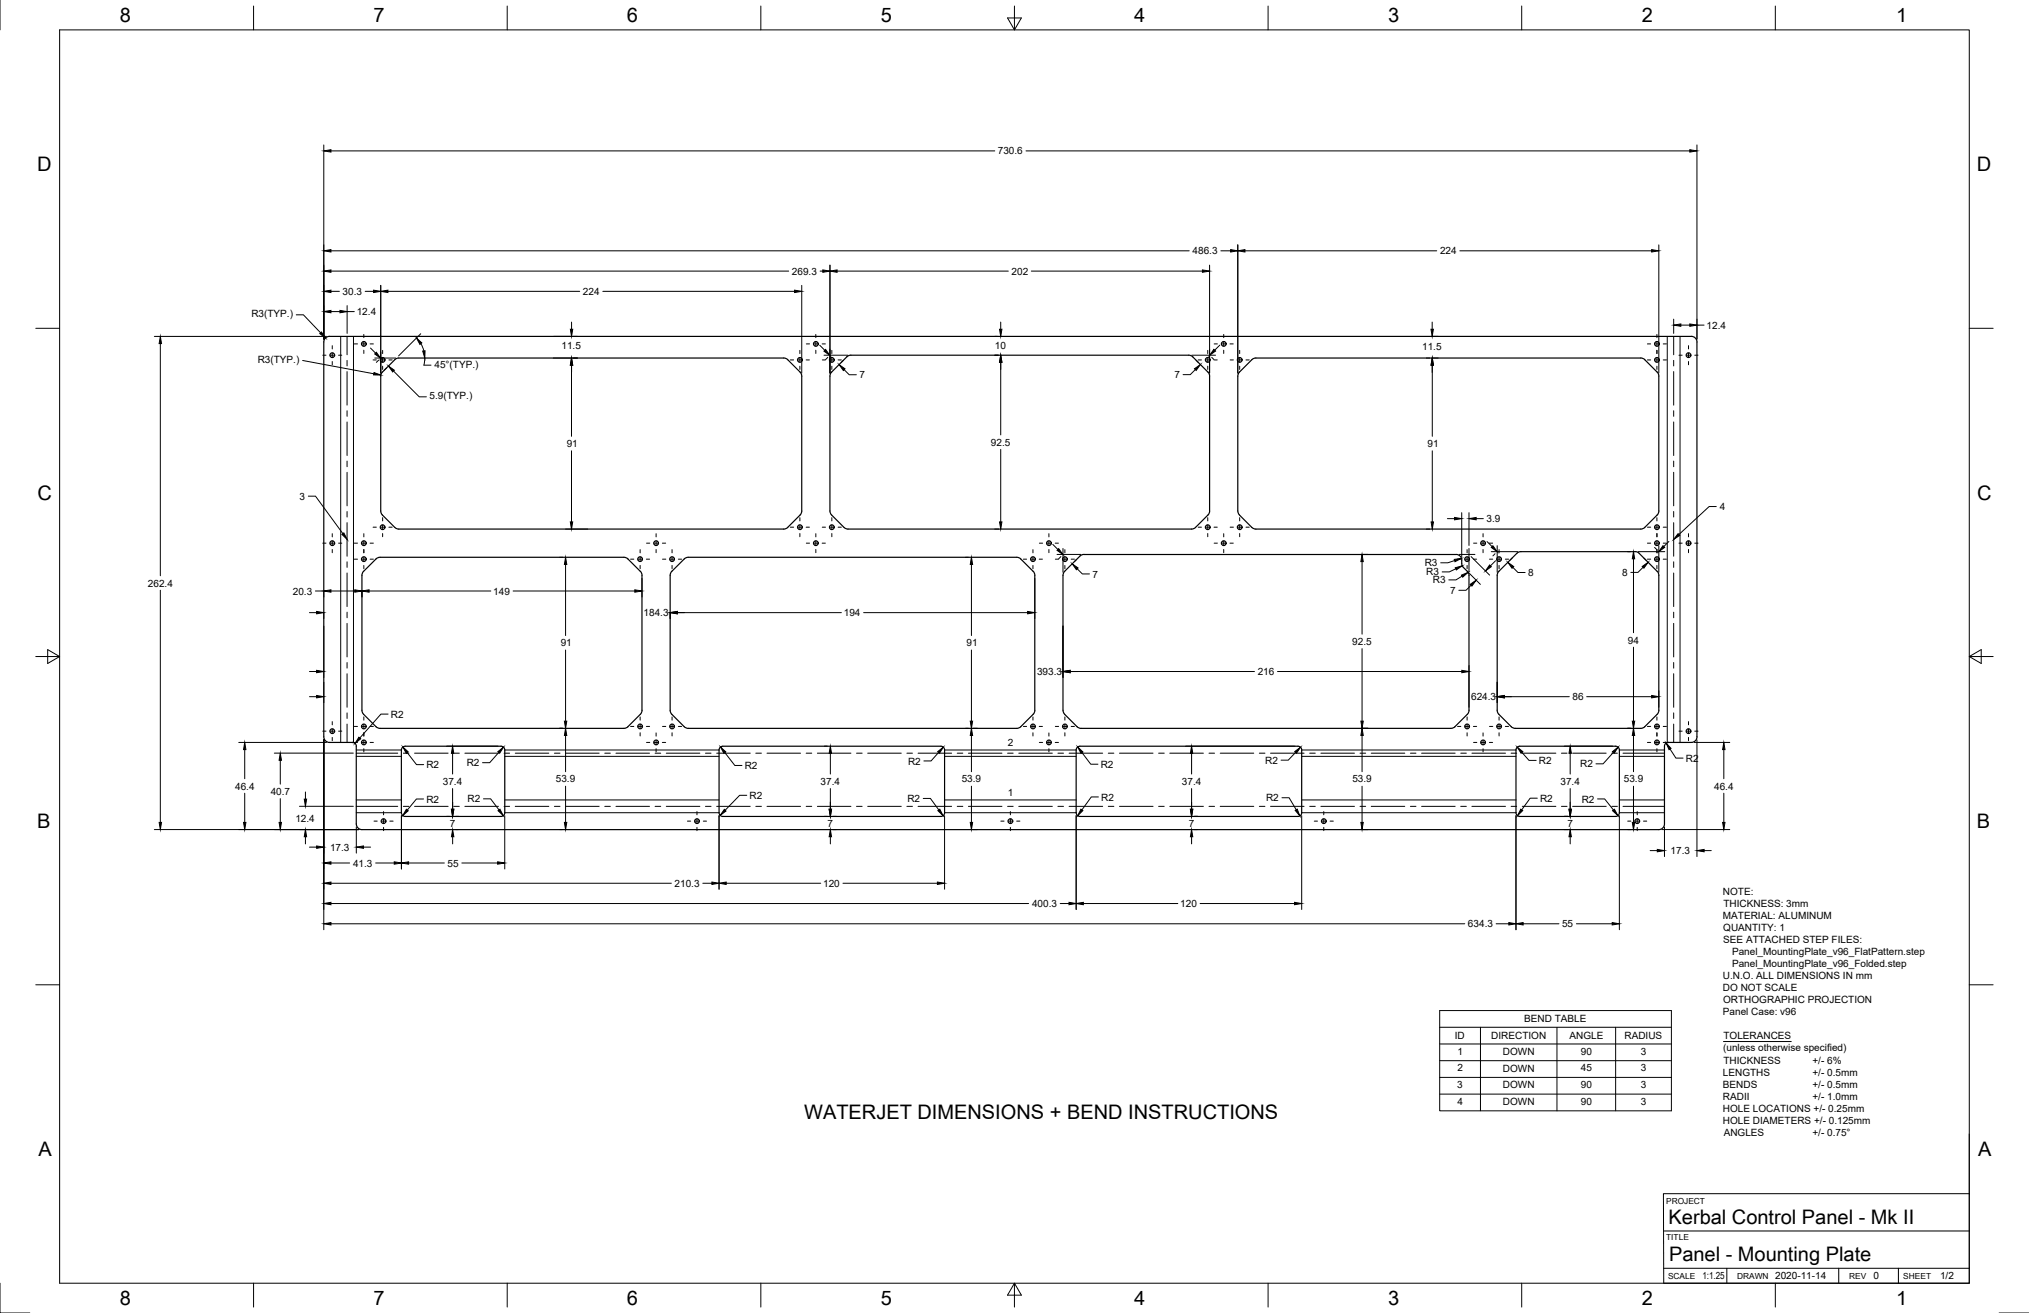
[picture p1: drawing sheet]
<svg xmlns="http://www.w3.org/2000/svg" width="864mm" height="559mm" viewBox="0 0 864 559" stroke-linecap="round" stroke-linejoin="round" font-family="sans-serif">
<!-- layer: Visible -->
<g fill="none" stroke="#000" stroke-width=".51">
<path d="M140.2 143.2h579.7M140.2 143.2l-1 .2-.9 .7-.5 1.5v168l.5 1.5 1.4 .8 10.8 .1h-.6M168 153.1l-5.2 5.3-.7 1.3v57.8l.7 1.7 5.9 5.7 1 .3h163.9l1.7-.7 5.2-5.3 .7-1.7v-57.8l-.7-1.3-5.2-5.3M168 153.1l1.7-.7h163.9l1.7 .7M362.1 151.2h143.8M362.1 151.2l-1.4 .4-6.7 6.8-.7 1.7v57.8l.6 1.3 6 5.7 1 .3h146.3l1.4-.5 5.6-5.5 .7-1.7M506 151.2l1.7 .7 6.7 6.7 .5 1.5M532.8 153.1l-5.2 5.3-.8 1.7 .1 57.8 .7 1.3 5.2 5.3M532.8 153.1l1.7-.7h163.9l1.7 .7M700 153.1l5.4 5.3 .6 1.3v57.8l-.6 1.7-5.9 5.7-1.1 .3h-163.9l-1.7-.7M719.9 143.2l1 .2 .9 .6 .5 1.6v168l-.5 1.5-1.4 .8-10.8 .1h.6M514.8 160.1v57.4"/>
<path d="M461.3 236h158.5M461.3 236l-1.4 .4-6.7 6.7-.8 1.8 .1 57.8 .6 1.3 5.9 5.7 1.1 .3h157.5l1.7-.7 5.2-5.3M619.8 236a2.76 2.76 0 0 1 2.4 3.8l.7 1.7M647.3 234.8h48.7l1.7 .7M647.3 234.8l-1.7 .7-7.7 7.6-.7 1.8 .1 57.8 .6 1.3 5.3 5.3 1.7 .7h53.8l1.4-.7 5.5-5.6 .5-1.4-.1-57.8-.6-1.4-7.7-7.6M154.7 243.2l5.3-5.3 1.7-.7h103.9l1.1 .2 5.9 5.7 .6 1.4 .1 57.8-.3 1.1-5.7 5.9-1.7 .7h-103.9l-1-.3-5.9-5.7-.7-1.3v-57.9zM285.9 243.2l5.3-5.3 1.7-.7 140.6 .1 6.3 5.8 .6 1.4-.1 58.5-.6 1-5.2 5.3-1.7 .7-140.6-.1-1-.6-5.3-5.3-.6-1.3-.1-57.9zM622.9 241.5l1.6 1.7M624.6 243.1l.6 1.8 .1 57.4-.7 1.7M150.5 316l.9 .8 .2 .8 .1 33.1 .5 1.5 .8 .6 1.1 .3h551.9l1.5-.5 .7-.9 .2-1v-33.1l.3-.8 .9-.8M170.8 319.2v26.7M170.9 319.2l.6-1.3 1-.3h40.8l.9 .3 .7 1.3-.1 26.7"/>
<path d="M402 319.2v26.7M402.1 319.2l-.3-1-1.3-.6-93.4 .1-.7 .5-.4 1v26.7M170.9 345.9l.3 .9 1.3 .7h40.8l.9-.3 .7-1.3M306 345.9l.4 .9 1.2 .7h92.9l1.3-.7 .3-.9M458 345.9l.4 .9 1.2 .7h92.8l1-.3 .7-1.3M458 345.9v-26.7l.4-1 .7-.5 93.3-.1 1 .3 .7 1.3-.1 26.7M645.2 345.9l.4 .9 1.2 .7h40.9l1.2-.7 .4-.9M645.2 345.9v-26.7l.4-1 1.2-.6h40.9l.9 .3 .7 1.3v26.7"/>
<circle cx="141.4" cy="151.2" r="1.01"/>
<circle cx="154.9" cy="146.4" r="1.01"/>
<circle cx="162.8" cy="153.2" r="1.01"/>
<circle cx="340.5" cy="153.2" r="1.01"/>
<circle cx="347.2" cy="146.4" r="1.01"/>
<circle cx="354" cy="153.2" r="1.01"/>
<circle cx="514" cy="153.2" r="1.01"/>
<circle cx="520.9" cy="146.4" r="1.01"/>
<circle cx="527.7" cy="153.2" r="1.01"/>
<circle cx="705.2" cy="146.4" r="1.01"/>
<circle cx="705.2" cy="153.2" r="1.01"/>
<circle cx="718.7" cy="151.2" r="1.01"/>
<circle cx="141.4" cy="231.2" r="1.01"/>
<circle cx="154.9" cy="238" r="1.01"/>
<circle cx="154.9" cy="231.2" r="1.01"/>
<circle cx="162.8" cy="224.4" r="1.01"/>
<circle cx="272.4" cy="238" r="1.01"/>
<circle cx="279.3" cy="231.2" r="1.01"/>
<circle cx="286.1" cy="238" r="1.01"/>
<circle cx="340.5" cy="224.4" r="1.01"/>
<circle cx="347.2" cy="231.2" r="1.01"/>
<circle cx="354" cy="224.4" r="1.01"/>
<circle cx="439.7" cy="238" r="1.01"/>
<circle cx="446.5" cy="231.2" r="1.01"/>
<circle cx="453.3" cy="238" r="1.01"/>
<circle cx="514" cy="224.4" r="1.01"/>
<circle cx="520.9" cy="231.2" r="1.01"/>
<circle cx="527.7" cy="224.4" r="1.01"/>
<circle cx="624.4" cy="238" r="1.01"/>
<circle cx="631.2" cy="231.2" r="1.01"/>
<circle cx="638.1" cy="238" r="1.01"/>
<circle cx="705.2" cy="224.4" r="1.01"/>
<circle cx="705.2" cy="231.2" r="1.01"/>
<circle cx="705.2" cy="238" r="1.01"/>
<circle cx="718.7" cy="231.2" r="1.01"/>
<circle cx="141.4" cy="311.2" r="1.01"/>
<circle cx="154.9" cy="316" r="1.01"/>
<circle cx="154.9" cy="309.2" r="1.01"/>
<circle cx="272.4" cy="309.2" r="1.01"/>
<circle cx="279.3" cy="316" r="1.01"/>
<circle cx="286.1" cy="309.2" r="1.01"/>
<circle cx="439.7" cy="309.2" r="1.01"/>
<circle cx="446.5" cy="316" r="1.01"/>
<circle cx="453.3" cy="309.2" r="1.01"/>
<circle cx="624.4" cy="309.2" r="1.01"/>
<circle cx="631.2" cy="316" r="1.01"/>
<circle cx="638.1" cy="309.2" r="1.01"/>
<circle cx="705.2" cy="309.2" r="1.01"/>
<circle cx="705.2" cy="316" r="1.01"/>
<circle cx="718.7" cy="311.2" r="1.01"/>
<circle cx="163.2" cy="349.5" r="1.01"/>
<circle cx="296.7" cy="349.5" r="1.01"/>
<circle cx="430.1" cy="349.5" r="1.01"/>
<circle cx="563.4" cy="349.5" r="1.01"/>
<circle cx="696.9" cy="349.5" r="1.01"/>
</g>
<!-- layer: Center Lines -->
<g fill="none" stroke="#000" stroke-width=".43">
<path d="M137.4 151.2h1.3M140.5 151.2h1.8M141.4 147.1v1.4M141.4 150.3v1.8M141.4 153.9v1.3M144.1 151.2h1.4M147.7 143.2v7.8M147.7 153.4v2.3M147.7 158.1v14.3M150.8 146.4h1.4M154 146.4h1.7M154.9 142.3v1.4"/>
<path d="M154.9 145.5v1.8M154.9 149.1v1.3M157.5 146.4h1.4M158.8 153.2h1.4M162 153.2h1.7M162.9 149.1v1.4M162.9 152.3v1.8M162.9 155.9v1.3M165.5 153.2h1.4M336.4 153.2h1.4M339.6 153.2h1.7M340.4 149.1v1.4"/>
<path d="M340.4 152.3v1.8M340.4 155.9v1.3M343.1 153.2h1.4M343.2 146.4h1.4M346.4 146.4h1.7M347.2 142.3v1.4M347.2 145.5v1.8M347.2 149.1v1.3M349.9 146.4h1.4M350 153.2h1.4M353.2 153.2h1.7M354.1 149.1v1.4"/>
<path d="M354.1 152.3v1.8M354.1 155.9v1.3M356.7 153.2h1.4M510 153.2h1.4M513.1 153.2h1.8M514.1 149.1v1.4M514.1 152.3v1.8M514.1 155.9v1.3M516.7 153.2h1.4M516.8 146.4h1.4M520 146.4h1.7M520.8 142.3v1.4"/>
<path d="M520.8 145.5v1.8M520.8 149.1v1.3M523.5 146.4h1.4M523.6 153.2h1.4M526.8 153.2h1.7M527.6 149.1v1.4M527.6 152.3v1.8M527.6 155.9v1.3M530.3 153.2h1.4M701.2 146.4h1.4M701.2 153.2h1.4M704.3 146.4h1.8"/>
<path d="M704.3 153.2h1.8M705.2 142.3v1.4M705.2 145.5v1.8M705.2 149.1v1.4M705.2 152.3v1.8M705.2 155.9v1.3M707.9 146.4h1.4M707.9 153.2h1.4M712.4 143.2v7.8M712.4 153.4v2.3M712.4 158.1v14.3M714.6 151.2h1.4"/>
<path d="M717.8 151.2h1.8M718.7 147.1v1.4M718.7 150.3v1.8M718.7 153.9v1.3M721.3 151.2h1.4M147.7 174.8v2.4M147.7 179.6v14.3M712.4 174.8v2.4M712.4 179.6v14.3M147.7 196.2v2.4M712.4 196.2v2.4M147.7 201v14.3"/>
<path d="M147.7 217.7v2.3M712.4 201v14.3M712.4 217.7v2.3M137.4 231.2h1.3M140.5 231.2h1.8M141.4 227.1v1.4M141.4 230.3v1.8M141.4 233.8v1.4M144.1 231.2h1.4M147.7 222.4v14.3M147.7 239.1v2.4M150.8 231.2h1.4"/>
<path d="M150.8 238h1.4M154 231.2h1.7M154 238h1.7M154.9 227.1v1.4M154.9 230.3v1.8M154.9 233.8v1.5M154.9 237.1v1.8M157.5 231.2h1.4M157.5 238h1.4M158.8 224.4h1.4M162 224.4h1.7M162.9 220.3v1.4"/>
<path d="M162.9 223.5v1.8M162.9 227.1v1.3M165.5 224.4h1.4M268.4 238h1.4M271.5 238h1.8M272.5 233.9v1.4M272.5 237.1v1.8M275.1 238h1.4M275.2 231.2h1.4M278.4 231.2h1.7M279.3 227.1v1.4M279.3 230.3v1.8"/>
<path d="M279.3 233.8v1.4M281.9 231.2h1.4M282 238h1.4M285.2 238h1.7M286 233.9v1.4M286 237.1v1.8M288.7 238h1.4M336.4 224.4h1.4M339.6 224.4h1.7M340.4 220.3v1.4M340.4 223.5v1.8M340.4 227.1v1.3"/>
<path d="M343.1 224.4h1.4M343.2 231.2h1.4M346.4 231.2h1.7M347.2 227.1v1.4M347.2 230.3v1.8M347.2 233.8v1.4M349.9 231.2h1.4M350 224.4h1.4M353.2 224.4h1.7M354.1 220.3v1.4M354.1 223.5v1.8M354.1 227.1v1.3"/>
<path d="M356.7 224.4h1.4M435.6 238h1.4M438.8 238h1.7M439.7 233.9v1.4M439.7 237.1v1.8M442.3 238h1.4M442.4 231.2h1.4M445.6 231.2h1.7M446.4 227.1v1.4M446.4 230.3v1.8M446.4 233.8v1.4M449.1 231.2h1.4"/>
<path d="M449.2 238h1.4M452.4 238h1.7M453.2 233.9v1.4M453.2 237.1v1.8M455.9 238h1.4M510 224.4h1.4M513.1 224.4h1.8M514.1 220.3v1.4M514.1 223.5v1.8M514.1 227.1v1.3M516.7 224.4h1.4M516.8 231.2h1.4"/>
<path d="M520 231.2h1.7M520.8 227.1v1.4M520.8 230.3v1.8M520.8 233.8v1.4M523.5 231.2h1.4M523.6 224.4h1.4M526.8 224.4h1.7M527.6 220.3v1.4M527.6 223.5v1.8M527.6 227.1v1.3M530.3 224.4h1.4M620.4 238h1.4"/>
<path d="M623.5 238h1.8M624.4 233.9v1.4M624.4 237.1v1.8M627.1 238h1.4M627.2 231.2h1.4M630.3 231.2h1.8M631.2 227.1v1.4M631.2 230.3v1.8M631.2 233.8v1.4M633.9 231.2h1.4M634 238h1.4M637.2 238h1.7"/>
<path d="M638 233.9v1.4M638 237.1v1.8M640.7 238h1.4M701.2 224.4h1.4M701.2 231.2h1.4M701.2 238h1.4M704.3 224.4h1.8M704.3 231.2h1.8M704.3 238h1.8M705.2 220.3v1.4M705.2 223.5v1.8M705.2 227.1v1.4"/>
<path d="M705.2 230.3v1.8M705.2 233.8v1.5M705.2 237.1v1.8M707.9 224.4h1.4M707.9 231.2h1.4M707.9 238h1.4M712.4 222.4v14.3M712.4 239.1v2.4M714.6 231.2h1.4M717.8 231.2h1.8M718.7 227.1v1.4M718.7 230.3v1.8"/>
<path d="M718.7 233.8v1.4M721.3 231.2h1.4M147.7 243.9v14.2M154.9 240.6v1.4M272.5 240.6v1.4M286 240.6v1.4M439.7 240.6v1.4M453.2 240.6v1.4M624.4 240.6v1.4M638 240.6v1.4M705.2 240.6v1.4M712.4 243.9v14.2"/>
<path d="M147.7 260.5v2.4M147.7 265.3v14.3M712.4 260.5v2.4M712.4 265.3v14.3M147.7 282v2.4M147.7 286.7v14.3M712.4 282v2.4M712.4 286.7v14.3M137.4 311.2h1.3M140.5 311.2h1.8M141.4 307.1v1.4M141.4 310.3v1.8"/>
<path d="M141.4 313.8v1.4M144.1 311.2h1.4M147.7 303.4v2.4M147.7 308.2v7.8M150.8 309.2h1.4M150.8 316h1.4M154 309.2h1.7M154 316h1.7M154.9 305.1v1.4M154.9 308.3v1.8M154.9 311.8v1.5M154.9 315.1v1.8"/>
<path d="M154.9 318.6v1.4M157.5 309.2h1.4M157.5 316h1.4M268.4 309.2h1.4M271.5 309.2h1.8M272.5 305.1v1.4M272.5 308.3v1.8M272.5 311.8v1.4M275.1 309.2h1.4M275.2 316h1.4M278.4 316h1.7M279.3 311.9v1.4"/>
<path d="M279.3 315.1v1.8M279.3 318.6v1.4M281.9 316h1.4M282 309.2h1.4M285.2 309.2h1.7M286 305.1v1.4M286 308.3v1.8M286 311.8v1.4M288.7 309.2h1.4M435.6 309.2h1.4M438.8 309.2h1.7M439.7 305.1v1.4"/>
<path d="M439.7 308.3v1.8M439.7 311.8v1.4M442.3 309.2h1.4M442.4 316h1.4M445.6 316h1.7M446.4 311.9v1.4M446.4 315.1v1.8M446.4 318.6v1.4M449.1 316h1.4M449.2 309.2h1.4M452.4 309.2h1.7M453.2 305.1v1.4"/>
<path d="M453.2 308.3v1.8M453.2 311.8v1.4M455.9 309.2h1.4M620.4 309.2h1.4M623.5 309.2h1.8M624.4 305.1v1.4M624.4 308.3v1.8M624.4 311.8v1.4M627.1 309.2h1.4M627.2 316h1.4M630.3 316h1.8M631.2 311.9v1.4"/>
<path d="M631.2 315.1v1.8M631.2 318.6v1.4M633.9 316h1.4M634 309.2h1.4M637.2 309.2h1.7M638 305.1v1.4M638 308.3v1.8M638 311.8v1.4M640.7 309.2h1.4M701.2 309.2h1.4M701.2 316h1.4M704.3 309.2h1.8"/>
<path d="M704.3 316h1.8M705.2 305.1v1.4M705.2 308.3v1.8M705.2 311.8v1.5M705.2 315.1v1.8M705.2 318.6v1.4M707.9 309.2h1.4M707.9 316h1.4M712.4 303.4v2.4M712.4 308.2v7.8M714.6 311.2h1.4M717.8 311.2h1.8"/>
<path d="M718.7 307.1v1.4M718.7 310.3v1.8M718.7 313.8v1.4M721.3 311.2h1.4M151.6 320.5h17.7M171.7 320.5h2.4M176.4 320.5h14.3M193.1 320.5h2.4M197.9 320.5h14.3M214.5 320.5h2.4M219.3 320.5h14.3M236 320.5h2.4"/>
<path d="M240.7 320.5h14.3M257.4 320.5h2.4M262.2 320.5h14.3M278.8 320.5h2.4M283.6 320.5h14.3M300.3 320.5h2.3M305 320.5h14.3M321.7 320.5h2.4M326.5 320.5h14.2M343.1 320.5h2.4M347.9 320.5h14.3M364.6 320.5h2.3"/>
<path d="M369.3 320.5h14.3M386 320.5h2.4M390.8 320.5h14.2M407.4 320.5h2.4M412.2 320.5h14.3M428.9 320.5h2.3M433.6 320.5h14.3M450.3 320.5h2.4M455 320.5h14.3M471.7 320.5h2.4M476.5 320.5h14.3M493.1 320.5h2.4"/>
<path d="M497.9 320.5h14.3M514.6 320.5h2.4M519.3 320.5h14.3M536 320.5h2.4M540.8 320.5h14.3M557.4 320.5h2.4M562.2 320.5h14.3M578.9 320.5h2.4M583.6 320.5h14.3M600.3 320.5h2.4M605.1 320.5h14.3M621.7 320.5h2.4"/>
<path d="M626.5 320.5h14.3M643.2 320.5h2.3M647.9 320.5h14.3M664.6 320.5h2.4M669.4 320.5h14.2M686 320.5h2.4M690.8 320.5h17.6M151.6 343.2h17.7M159.2 349.5h1.4M162.4 349.5h1.7M163.3 345.4v1.4M163.3 348.6v1.8"/>
<path d="M163.3 352.1v1.4M165.9 349.5h1.4M171.7 343.2h2.4M176.4 343.2h14.3M193.1 343.2h2.4M197.9 343.2h14.3M214.5 343.2h2.4M219.3 343.2h14.3M236 343.2h2.4M240.7 343.2h14.3M257.4 343.2h2.4M262.2 343.2h14.3"/>
<path d="M278.8 343.2h2.4M283.6 343.2h14.3M292.6 349.5h1.4M295.8 349.5h1.7M296.7 345.4v1.4M296.7 348.6v1.8M296.7 352.1v1.4M299.3 349.5h1.4M300.3 343.2h2.3M305 343.2h14.3M321.7 343.2h2.4M326.5 343.2h14.2"/>
<path d="M343.1 343.2h2.4M347.9 343.2h14.3M364.6 343.2h2.3M369.3 343.2h14.3M386 343.2h2.4M390.8 343.2h14.2M407.4 343.2h2.4M412.2 343.2h14.3M426 349.5h1.4M428.9 343.2h2.3M429.2 349.5h1.7M430 345.4v1.4"/>
<path d="M430 348.6v1.8M430 352.1v1.4M432.7 349.5h1.4M433.6 343.2h14.3M450.3 343.2h2.4M455 343.2h14.3M471.7 343.2h2.4M476.5 343.2h14.3M493.1 343.2h2.4M497.9 343.2h14.3M514.6 343.2h2.4M519.3 343.2h14.3"/>
<path d="M536 343.2h2.4M540.8 343.2h14.3M557.4 343.2h2.4M559.4 349.5h1.4M562.2 343.2h14.3M562.5 349.5h1.8M563.4 345.4v1.4M563.4 348.6v1.8M563.4 352.1v1.4M566.1 349.5h1.4M578.9 343.2h2.4M583.6 343.2h14.3"/>
<path d="M600.3 343.2h2.4M605.1 343.2h14.3M621.7 343.2h2.4M626.5 343.2h14.3M643.2 343.2h2.3M647.9 343.2h14.3M664.6 343.2h2.4M669.4 343.2h14.2M686 343.2h2.4M690.8 343.2h17.6M692.8 349.5h1.4M695.9 349.5h1.8"/>
<path d="M696.8 345.4v1.4M696.8 348.6v1.8M696.8 352.1v1.4M699.5 349.5h1.4"/>
</g>
<!-- layer: Visible Narrow -->
<g fill="none" stroke="#000" stroke-width=".43">
<path d="M145 143.2v172.8M150.5 143.2v172.8M709.6 143.2v172.8M715.1 143.2v172.8M151.6 319.2h19.2M214.8 319.2h91.2M402 319.2h56M554 319.2h91.2M689.3 319.2h19.1M151.6 321.9h19.2M214.8 321.9h91.2M402 321.9h56"/>
<path d="M554 321.9h91.2M689.3 321.9h19.1M151.6 340.4h19.2M151.6 345.9h19.2M214.8 340.4h91.2M214.8 345.9h91.2M402 340.4h56M402 345.9h56M554 340.4h91.2M554 345.9h91.2M689.3 340.4h19.1M689.3 345.9h19.1"/>
</g>
<!-- layer: Border -->
<g fill="none" stroke="#000" stroke-width=".43">
<path d="M0 0v12.7M25.4 12.7h812.8v533.4h-812.8zM107.9 2.6v10.1M215.9 2.6v10.1M323.8 2.6v10.1M428.8 7.6h5.9l-2.9 5.1zM431.8 2.6v10.1M539.7 2.6v10.1M647.7 2.6v10.1M755.6 2.6v10.1M15.2 139.7h10.2M838.2 139.7h10.1"/>
<path d="M15.2 279.4h10.2M20.3 276.5l5.1 2.9-5.1 3zM838.2 279.4l5.1-2.9v5.9zM838.2 279.4h10.1M15.2 419.1h10.2M838.2 419.1h10.1M0 546.1v12.7h12.7M107.9 546.1v10.2M215.9 546.1v10.2M323.8 546.1v10.2M431.8 546.1l2.9 5.1h-5.9zM431.8 546.1v10.2"/>
<path d="M539.7 546.1v10.2M647.7 546.1v10.2M755.6 546.1v10.2M850.9 558.8h12.7"/>
</g>
<!-- layer: Titleblock -->
<path d="M838.2 482.6v63.5h-130.1l-.1-38.1h130.2M708.1 523.9h130.1M708.1 539.8h130.1M735 539.8v6.3M782.6 539.8v6.3M808 539.8v6.3" fill="none" stroke="#000" stroke-width=".43"/>
<!-- layer: Annotations -->
<path d="M733.6 443.3h28.8" fill="none" stroke="#000" stroke-width=".43"/>
<!-- layer: BOM -->
<path d="M145.5 227.4l.8-.6 1.4 2.8zM714.2 227.1l.7 .8-2.5 1.7z" fill="#000" stroke="#000" stroke-width=".43"/>
<path d="M131.2 211.2h3.1l11.6 15.9M730.5 215.6h-3l-12.9 11.9M612.8 430.1h98.6v42.7h-98.6zM612.8 437.2h98.6M630.1 437.2v35.6M662.7 437.2v35.6M687.7 437.2v35.6M612.8 444.3h98.6M612.8 451.4h98.6M612.8 458.5h98.6M612.8 465.6h98.6" fill="none" stroke="#000" stroke-width=".43"/>
<!-- layer: Dimensions -->
<g fill="none" stroke="#000" stroke-width=".43">
<path d="M137.8 61.7v82.6M140.9 64.2h282.5M436.7 64.2h282.5M722.3 61.7v82.6M140.9 115.4h194.8M140.9 106.7h365.3M349.1 115.4h1.1M353.3 112.8v46M356.3 115.4h72.9M439 115.4h72.8M514.8 112.8v46M519.6 106.7h4.2"/>
<path d="M526.8 104.2v54.6M529.9 106.7h81.6M621.3 106.7h81.7M706 104.2v54.6M126.1 134h3l7.4 7.6M140.9 132.6h3.8M140.9 124h3.6M147.7 130.1v11.8M147.7 132.6h3.1M155.4 124h3.6M162.1 121.5v37.3M165.1 124h81.6"/>
<path d="M243.3 137.1v3M256.6 124h81.6M341.2 121.5v37.3M425.9 137.1v3M609.6 137.1v3M712.4 135.8v6.1M715.4 138.4h3.8M722.3 138.4h3M65.7 143.2h73.3M68.2 146.2v98.8M128.8 153.4l30.3 5.7M157.7 148.1l2.2 2.2"/>
<path d="M159.5 152.4h9M161.2 153.3l-1 .9M164.5 156.7l-.9 .9M167.5 157.9l10.9 11h3.1M179.1 142l-9.4 9.5M179.1 146.3l1.3 3M180.4 155.4h3.1M180.8 152.4l-.4 3M235.5 143.2h10.3M235.5 152.4h10.3M243.3 155.4l-.1 30.3M348.9 146.9l2.1 2.2"/>
<path d="M350.7 151.2h10.2M352.3 152.1l-.9 .9M358.9 153.4l-.9 .9M359.3 157.3l2.1 2.2h3.1M423.4 143.2h1.3M423.4 151.2h1.6M425.9 154.2v30.9M507.2 151.2h10.2M508.8 157.3l-2.2 2.1h-3M509.1 153.4l.9 .8M515.7 152.1l1 .9M519.2 146.9l-2.2 2.1"/>
<path d="M607.1 152.4h1.4M609.6 155.4v30.3M609.7 143.2h2.4M609.7 152.4h2.4M243.2 191.9v30.2M425.9 191.3v30.8M609.6 191.9v30.2M622.2 218.2v18.9M625.2 218.2v14M238.2 237.2h1.3M240.7 225.2h9.4M410.9 237.2h1.3"/>
<path d="M423.4 225.2h1.6M448.1 231.7l2.2 2.1M449.9 236h10.2M451.5 236.9l-.9 .9M452.4 233.4v10.2M458.2 238.1l-.9 1M579.4 236h2.9M579.7 239v30.9M607.1 225.2h1.4M616.1 220.7h3M619.1 238.6l-2.9 .9h-3M621 236h6.8"/>
<path d="M625.2 233.4v10.2M626.1 236.9l7.9 7.9M628.3 220.7h3M632.9 230.5l2.2 2.1M634.7 234.8h11.3M636.3 235.7l-.9 .9M636.5 238.7l-2.1 2.1M637.2 232.2v11.4M643.6 237.5l-.9 .9M692.7 234.8h1.3M695.3 237.8v31.5M697.2 234.8h11.4"/>
<path d="M699.7 237.5l.9 .9M704.2 233l.9 .9M706 232.2v11.4M710.3 230.4l-2.1 2.2M68.2 251.2v98.8M134.3 251.5h3.5M137.8 251.7v2.4M140.9 251.5h10.1M154.1 251.7v2.4M157.1 251.5h51.8M218.4 251.5h51.8M240.7 240.2v30.3"/>
<path d="M273.2 246.1v8M413.5 240.2v30.3M440.4 246.1v17.2M458.5 242.1l2.2 2.2h3M619.6 242.1l-2.7 1.3h-3.1M622.3 245.2l-2.6 1.6h-3.1M625.4 244.1l4.7 4.6M626.1 249.1l-2.1 2.1h-3.1M643.9 241.5l2.2 2.1h3M699.3 241.4l-2.1 2.2h-3.1M131.7 260.7h3.1M137.8 260.8v2.5"/>
<path d="M137.8 266.4v21.9M240.7 276.6v30.3M285.2 260.8v2.5M288.3 260.7h69.8M367.6 260.7h69.8M413.5 276.6v30.3M452.4 266.4v21.9M579.7 276.1v30.8M695.3 275.4v31.5M131.7 285.8h3.1M131.7 296.5h3.1M137.8 290.3v8.7"/>
<path d="M455.5 285.8h78.4M543.8 285.8h78.4M625.2 283.3v17.7M637.2 290.3v8.7M640.3 296.5h27.6M675.3 296.5h27.7M706 294v7M101.6 316h37.4M104.2 319v12.4M137.8 314.8v80.9M165.2 303.9h-3.1l-9 10.2M190.1 317.6h21.9"/>
<path d="M238.2 310h1.3M240.7 313v15.4M350.9 317.6h1.2M410.9 310h1.3M413.5 313v15.4M414.1 310h1.9M504.6 317.6h46.6M579.4 310h2.9M579.7 313v15.4M665.8 317.6h20.6M692.7 310h1.6M695.3 313v15.4"/>
<path d="M710.8 318.8l2.5 3.8h3.1M721.1 316h15.1M722.3 314.8v49.8M733.7 319v12.4M104.2 337.6v12.4M116.8 320.5h33.6M119.3 323.6v10.1M119.3 339.9v10.1M130 337.1v3M173.3 320.3l4 5.1h3M192.6 320.6v8.8M192.6 335.6v8.8"/>
<path d="M205.8 340h3l3.6 4.7M212.3 320.3l-3.9 4.3h-3M240.7 334.6v15.4M308.5 320.3l4.3 5.5h3M317.9 338.5h-3.1l-6.1 6.3M353.4 320.6v8.8M353.4 335.6v8.8M393 339.8h3l3.6 4.9M399.5 320.3l-3.2 3.6h-3.1M413.5 334.6v15.4M460.5 320.3l3.8 4.9h3M467.5 339.2h-3l-4 5.5"/>
<path d="M507.2 320.6v8.8M507.2 335.6v8.8M545.6 339.5h3.1l3 5.1M551.5 320.2l-3.2 3.3h-3M579.7 334.6v15.4M647.8 320.3l3 3.3h3M654.3 339.7h-3l-3.6 5M668.3 320.6v8.8M668.3 335.6v8.8M686.7 320.3l-4.4 4.8h-3M695.3 334.6v15.4M733.7 337.6v12.4"/>
<path d="M65.7 353.1h87.1M127.5 343.2h22.9M130 356.1v3.1M151.7 351.9v11.2M170.9 347.1v22.7M180.3 340h-3.1l-3.8 4.7M190.1 347.5h1.3M192.7 341.4v3M192.7 356.1v3.1M193.9 353.1h1.3M193.9 347.5h1.3M214.8 347.1v22.7"/>
<path d="M238.2 353.1h1.3M306 347.1v31.3M350.9 347.5h1.2M353.4 356.1v3.1M354.6 353.1h1.4M354.6 347.5h1.4M402 347.1v31.3M414.1 353.1h1.9M458 347.1v40M507.2 356.1v3.1M508.3 353.1h1.4M508.3 347.5h1.4"/>
<path d="M554 347.1v40M580.1 353.1h2.2M645.2 347.1v48.6M665.8 353.1h1.5M665.8 347.5h1.5M668.3 356.1v3.1M679.9 340h3.1l3.7 4.7M689.3 347.1v48.6M692.7 353.1h1.6M707.3 353.1h28.9M708.4 351.9v12.7M131.7 360.5h3.1"/>
<path d="M140.9 367.3h7.9M140.9 375.9h144.8M154.7 360.5h3.1M159.9 367.3h7.9M173.9 367.3h15.2M196.6 367.3h15.2M299.1 375.9h3.9M309.1 375.9h40.2M358.8 375.9h40.2M702.4 362h3M725.3 362h3.1M140.9 384.5h296.9"/>
<path d="M140.9 393.1h482.5M451.3 384.5h3.7M461.1 384.5h40.2M510.8 384.5h40.2M636.8 393.1h5.4M648.3 393.1h15.2M671 393.1h15.2"/>
</g>
<g fill="#000" stroke="#000" stroke-width=".43">
<path d="M137.8 64.2l3.1-.5v1zM719.2 63.7l3.1 .5-3.1 .5zM137.8 115.4l3.1-.5v1zM137.8 106.7l3.1-.5v1.1zM350.2 114.9l3.1 .5-3.1 .5zM353.3 115.4l3-.5v1zM511.8 114.9l3 .5-3 .5zM523.8 106.2l3 .5-3 .6zM526.8 106.7l3.1-.5v1.1zM703 106.2l3 .5-3 .6zM137.8 132.6l3.1-.5v1zM137.8 124l3.1-.5v1z"/>
<path d="M144.7 132.1l3 .5-3 .5zM159 123.5l3.1 .5-3.1 .5zM162.1 124l3-.5v1zM338.2 123.5l3 .5-3 .5zM712.4 138.4l3-.5v1zM719.2 137.9l3.1 .5-3.1 .5zM68.2 143.2l.5 3h-1zM136.1 142l.7-.7 1.8 2.5zM159.2 158.6l2.9 1h-3.1zM160.2 149.9l1.8 2.5-2.5-1.8zM165.3 155.8l2.6 1.8-.8 .7zM177.3 143.8l2.2 2.1-.8 .7z"/>
<path d="M179.9 149.4l1-.1-.1 3.1zM243.2 152.4l.6 3h-1.1zM242.8 140.1h1l-.5 3.1zM243.3 152.4l.5 3h-1zM350.7 149.4l.7-.7 1.8 2.5zM357.1 155.2l2.6 1.8-.8 .7zM425.4 140.1h1l-.5 3.1zM425.9 151.2l.5 3h-1zM508.4 157l2.5-1.8-1.8 2.4zM516.7 148.7l.7 .7-2.5 1.8zM609.1 140.1h1l-.5 3.1zM609.6 152.4l.5 3h-1z"/>
<path d="M242.7 222.1h1.1l-.6 3.1zM425.4 222.1h1l-.5 3.1zM449.9 234.2l.7-.7 1.8 2.5zM579.7 236l.5 3h-1zM609.1 222.1h1l-.5 3.1zM619 238.1l3-.5-2.7 1.5zM619.1 220.2l3.1 .5-3.1 .5zM625.2 220.7l3.1-.5v1zM635.4 232.3l1.8 2.5-2.5-1.8zM695.3 234.8l.5 3h-1zM707.8 232.2l.7 .8-2.5 1.8zM137.8 251.5l3.1-.5v1z"/>
<path d="M151 251l3.1 .5-3.1 .5zM154.1 251.5l3-.5v1zM240.7 237.2l.5 3h-1zM270.2 251l3 .5-3 .5zM413.5 237.2l.5 3h-1zM456.4 239.9l2.5 1.8-.7 .8zM619.4 241.6l3-.8-2.6 1.7zM622 244.8l2.9-1.2-2.3 2zM625.8 248.7l2.5-1.8-1.8 2.5zM634 240.5l.7 .7-2.5 1.8zM641.8 239.3l2.5 1.8-.7 .8zM699 241.1l2.5-1.8-1.8 2.5z"/>
<path d="M134.8 260.2l3 .5-3 .5zM285.2 260.7l3.1-.5v1zM437.4 260.2l3 .5-3 .5zM134.8 285.3l3 .5-3 .5zM134.8 296l3 .5-3 .5zM452.4 285.8l3.1-.5v1zM622.2 285.3l3 .5-3 .5zM637.2 296.5l3.1-.5v1zM703 296l3 .5-3 .5zM104.2 316l.5 3h-1zM152.8 313.8l.7 .6-2.4 2zM171.5 317.9l2.2 2.1-.8 .6z"/>
<path d="M211.9 319.9l2.4-1.9-1.6 2.6zM240.2 306.9h1l-.5 3.1zM240.7 310l.5 3h-1zM306.7 317.9l2.2 2.1-.8 .6zM399.1 319.9l2.4-1.9-1.6 2.6zM413 306.9h1l-.5 3.1zM413.5 310l.5 3h-1zM551.1 319.9l2.5-1.9-1.8 2.6zM579.2 306.9h1l-.5 3.1zM579.7 310l.5 3h-1zM645.8 318l2.4 1.9-.8 .7zM686.3 319.9l2.4-1.9-1.7 2.6z"/>
<path d="M694.8 306.9h1l-.5 3.1zM695.3 310l.5 3h-1zM709.2 316.2l2 2.3-.8 .6zM733.7 316l.5 3h-1zM119.3 320.5l.5 3.1h-1zM192.6 317.6l.5 3h-1zM353.4 317.6l.5 3h-1zM458.7 317.9l2.2 2.1-.8 .6zM507.2 317.6l.5 3h-1zM668.3 317.6l.5 3h-1zM67.7 350h1l-.5 3.1zM103.7 350h1l-.5 3.1z"/>
<path d="M118.8 350h1l-.5 3.1zM130 353.1l.5 3h-1zM129.5 340.1h1l-.5 3.1zM173 344.4l.8 .7-2.4 2zM192.1 344.4h1l-.5 3.1zM192.7 353.1l.5 3h-1zM192.2 344.4h1l-.5 3.1zM212 345l.8-.6 1.4 2.7zM240.2 350h1l-.5 3.1zM308.3 344.5l.7 .7-2.5 1.8zM352.9 344.4h1l-.5 3.1zM353.4 353.1l.5 3h-1z"/>
<path d="M399.2 345l.8-.6 1.4 2.8zM413 350h1l-.5 3.1zM460.1 344.4l.8 .6-2.2 2.2zM506.7 344.4h1l-.5 3.1zM507.2 353.1l.5 3h-1zM551.3 344.9l.8-.5 1.2 2.8zM579.2 350h1l-.5 3.1zM647.3 344.4l.8 .6-2.2 2.2zM667.8 344.4h1l-.5 3.1zM668.3 353.1l.5 3h-1zM686.4 345l.7-.6 1.5 2.7zM694.8 350h1l-.5 3.1z"/>
<path d="M733.2 350h1l-.5 3.1zM134.8 360l3 .5-3 .5zM137.8 367.3l3.1-.5v1zM137.8 375.9l3.1-.5v1zM151.7 360.5l3-.5v1zM167.8 366.8l3.1 .5-3.1 .5zM170.9 367.3l3-.5v1zM211.8 366.8l3 .5-3 .5zM303 375.4l3 .5-3 .5zM306 375.9l3.1-.5v1zM399 375.4l3 .5-3 .5zM705.4 361.5l3 .5-3 .5z"/>
<path d="M722.3 362l3-.5v1zM137.8 384.5l3.1-.5v1zM137.8 393.1l3.1-.5v1.1zM455 384l3 .5-3 .5zM458 384.5l3.1-.5v1zM551 384l3 .5-3 .5zM642.2 392.6l3 .5-3 .6zM645.2 393.1l3.1-.5v1.1zM686.2 392.6l3.1 .5-3.1 .6z"/>
</g>
<g font-size="8.5">
<text x="51.1" y="9.4">8</text>
<text x="159" y="9.4">7</text>
<text x="266.8" y="9.4">6</text>
<text x="374.9" y="9.4">5</text>
<text x="482.7" y="9.4">4</text>
<text x="590.8" y="9.4">3</text>
<text x="698.8" y="9.4">2</text>
<text x="807.1" y="9.4">1</text>
<text x="15.9" y="72.9">D</text>
<text x="841.3" y="72.9">D</text>
<text x="16" y="212.6">C</text>
<text x="841.5" y="212.6">C</text>
<text x="15.9" y="352.3">B</text>
<text x="841.3" y="352.3">B</text>
<text x="342.3" y="476.2">WATERJET DIMENSIONS + BEND INSTRUCTIONS</text>
<text x="16.4" y="492">A</text>
<text x="841.9" y="492">A</text>
<text x="710.2" y="521.1">Kerbal Control Panel - Mk II</text>
<text x="710.4" y="536.5">Panel - Mounting Plate</text>
<text x="51.1" y="555.5">8</text>
<text x="159" y="555.5">7</text>
<text x="266.8" y="555.5">6</text>
<text x="374.9" y="555.5">5</text>
<text x="482.7" y="555.5">4</text>
<text x="590.8" y="555.5">3</text>
<text x="698.8" y="555.5">2</text>
<text x="807.1" y="555.5">1</text>
</g>
<g font-size="4.3">
<text x="424.7" y="65.7">730.6</text>
<text x="507.6" y="108.2">486.3</text>
<text x="612.9" y="108.3">224</text>
<text x="337.1" y="116.9">269.3</text>
<text x="430.6" y="116.9">202</text>
<text x="145.8" y="125.5">30.3</text>
<text x="248.1" y="125.5">224</text>
<text x="107" y="135.1">R3(TYP.)</text>
<text x="151.8" y="134.1">12.4</text>
<text x="726.4" y="139.9">12.4</text>
<text x="239" y="148.5">11.5</text>
<text x="423.4" y="148.7">10</text>
<text x="605.3" y="149.1">11.5</text>
<text x="109.7" y="154.5">R3(TYP.)</text>
<text x="184.9" y="156.5">45°(TYP.)</text>
<text x="365.8" y="161">7</text>
<text x="499.9" y="161">7</text>
<text x="182.8" y="169.9">5.9(TYP.)</text>
<text x="241.2" y="190.3">91</text>
<text x="421.8" y="189.7">92.5</text>
<text x="607.6" y="190.3">91</text>
<text x="127.5" y="212.7">3</text>
<text x="732" y="217.1">4</text>
<text x="632.7" y="222.2">3.9</text>
<text x="465" y="245.8">7</text>
<text x="606.4" y="241">R3</text>
<text x="607" y="244.9">R3</text>
<text x="650.5" y="245.1">8</text>
<text x="690.4" y="245.1">8</text>
<text x="62.9" y="249.6">262.4</text>
<text x="609.9" y="248.3">R3</text>
<text x="124.6" y="253">20.3</text>
<text x="210" y="253">149</text>
<text x="617.2" y="252.8">7</text>
<text x="273.9" y="262.2">184.3</text>
<text x="359.2" y="262.2">194</text>
<text x="238.7" y="275.1">91</text>
<text x="411.4" y="275.1">91</text>
<text x="575.6" y="274.5">92.5</text>
<text x="692.9" y="273.9">94</text>
<text x="441.4" y="287.3">393.3</text>
<text x="535.3" y="287.3">216</text>
<text x="626.2" y="298">624.3</text>
<text x="669.3" y="298">86</text>
<text x="166.4" y="305.4">R2</text>
<text x="428.9" y="317.6">2</text>
<text x="181.5" y="326.9">R2</text>
<text x="198.6" y="326.1">R2</text>
<text x="317" y="327.3">R2</text>
<text x="386.5" y="325.4">R2</text>
<text x="468.5" y="326.8">R2</text>
<text x="538.5" y="325">R2</text>
<text x="655" y="325.1">R2</text>
<text x="672.5" y="326.6">R2</text>
<text x="717.5" y="324.2">R2</text>
<text x="188.5" y="334">37.4</text>
<text x="236.6" y="333">53.9</text>
<text x="349.3" y="334">37.4</text>
<text x="409.3" y="333">53.9</text>
<text x="503" y="334">37.4</text>
<text x="575.6" y="333">53.9</text>
<text x="664.2" y="334">37.4</text>
<text x="691.1" y="333">53.9</text>
<text x="100.1" y="336">46.4</text>
<text x="115.2" y="338.3">40.7</text>
<text x="181.5" y="341.6">R2</text>
<text x="199" y="341.5">R2</text>
<text x="319" y="340">R2</text>
<text x="386.2" y="341.3">R2</text>
<text x="429" y="338.9">1</text>
<text x="468.7" y="340.7">R2</text>
<text x="538.9" y="341">R2</text>
<text x="655.5" y="341.2">R2</text>
<text x="673.2" y="341.5">R2</text>
<text x="729.6" y="336">46.4</text>
<text x="125.7" y="349.7">12.4</text>
<text x="191.5" y="351.8">7</text>
<text x="352.2" y="351.8">7</text>
<text x="506" y="351.8">7</text>
<text x="667.1" y="351.8">7</text>
<text x="140.5" y="362">17.3</text>
<text x="711.1" y="363.5">17.3</text>
<text x="150.3" y="368.8">41.3</text>
<text x="190.5" y="368.8">55</text>
<text x="287.1" y="377.4">210.3</text>
<text x="350.4" y="377.4">120</text>
<text x="733.3" y="381">NOTE:</text>
<text x="439.3" y="386">400.3</text>
<text x="502.4" y="386">120</text>
<text x="733.6" y="386.1">THICKNESS: 3mm</text>
<text x="624.8" y="394.7">634.3</text>
<text x="664.9" y="394.7">55</text>
<text x="733.3" y="391.2">MATERIAL: ALUMINUM</text>
<text x="733.5" y="396.3">QUANTITY: 1</text>
<text x="733.5" y="401.4">SEE ATTACHED STEP FILES:</text>
<text x="737.2" y="406.5">Panel_MountingPlate_v96_FlatPattern.step</text>
<text x="737.2" y="411.6">Panel_MountingPlate_v96_Folded.step</text>
<text x="733.3" y="416.8">U.N.O. ALL DIMENSIONS IN mm</text>
<text x="733.3" y="421.9">DO NOT SCALE</text>
<text x="733.4" y="427">ORTHOGRAPHIC PROJECTION</text>
<text x="648.8" y="435.2">BEND TABLE</text>
<text x="733.3" y="432.2">Panel Case: v96</text>
<text x="619.2" y="442.3">ID</text>
<text x="634.7" y="442.3">DIRECTION</text>
<text x="668.1" y="442.3">ANGLE</text>
<text x="691.4" y="442.3">RADIUS</text>
<text x="733.6" y="442.4">TOLERANCES</text>
<text x="620.4" y="448.9">1</text>
<text x="639.7" y="448.9">DOWN</text>
<text x="672.8" y="448.9">90</text>
<text x="698.4" y="448.9">3</text>
<text x="733.4" y="447.5">(unless otherwise specified)</text>
<text x="672.9" y="456">45</text>
<text x="733.6" y="452.6">THICKNESS</text>
<text x="771.4" y="452.6">+/- 6%</text>
<text x="620.3" y="456">2</text>
<text x="639.7" y="456.1">DOWN</text>
<text x="698.4" y="456">3</text>
<text x="733.3" y="457.8">LENGTHS</text>
<text x="771.4" y="457.8">+/- 0.5mm</text>
<text x="620.3" y="463.1">3</text>
<text x="639.7" y="463.2">DOWN</text>
<text x="672.8" y="463.1">90</text>
<text x="698.4" y="463.1">3</text>
<text x="733.3" y="462.9">BENDS</text>
<text x="771.4" y="462.9">+/- 0.5mm</text>
<text x="620.4" y="470.2">4</text>
<text x="639.7" y="470.3">DOWN</text>
<text x="672.8" y="470.2">90</text>
<text x="698.4" y="470.2">3</text>
<text x="733.3" y="468">RADII</text>
<text x="733.3" y="473.2">HOLE LOCATIONS +/- 0.25mm</text>
<text x="771.4" y="468">+/- 1.0mm</text>
<text x="733.3" y="478.3">HOLE DIAMETERS +/- 0.125mm</text>
<text x="733.7" y="483.4">ANGLES</text>
<text x="771.4" y="483.4">+/- 0.75°</text>
<text x="724.6" y="544.3">1:1.25</text>
<text x="755.6" y="544.5">2020-11-14</text>
<text x="797.4" y="544.5">0</text>
<text x="825.8" y="544.4">1/2</text>
</g>
<g font-size="3.5">
<text x="709.1" y="512.6">PROJECT</text>
<text x="709.2" y="527.9">TITLE</text>
<text x="710" y="544.2">SCALE</text>
<text x="739.4" y="544.1">DRAWN</text>
<text x="787.1" y="544.3">REV</text>
<text x="810.1" y="544.3">SHEET</text>
</g>
</svg>
